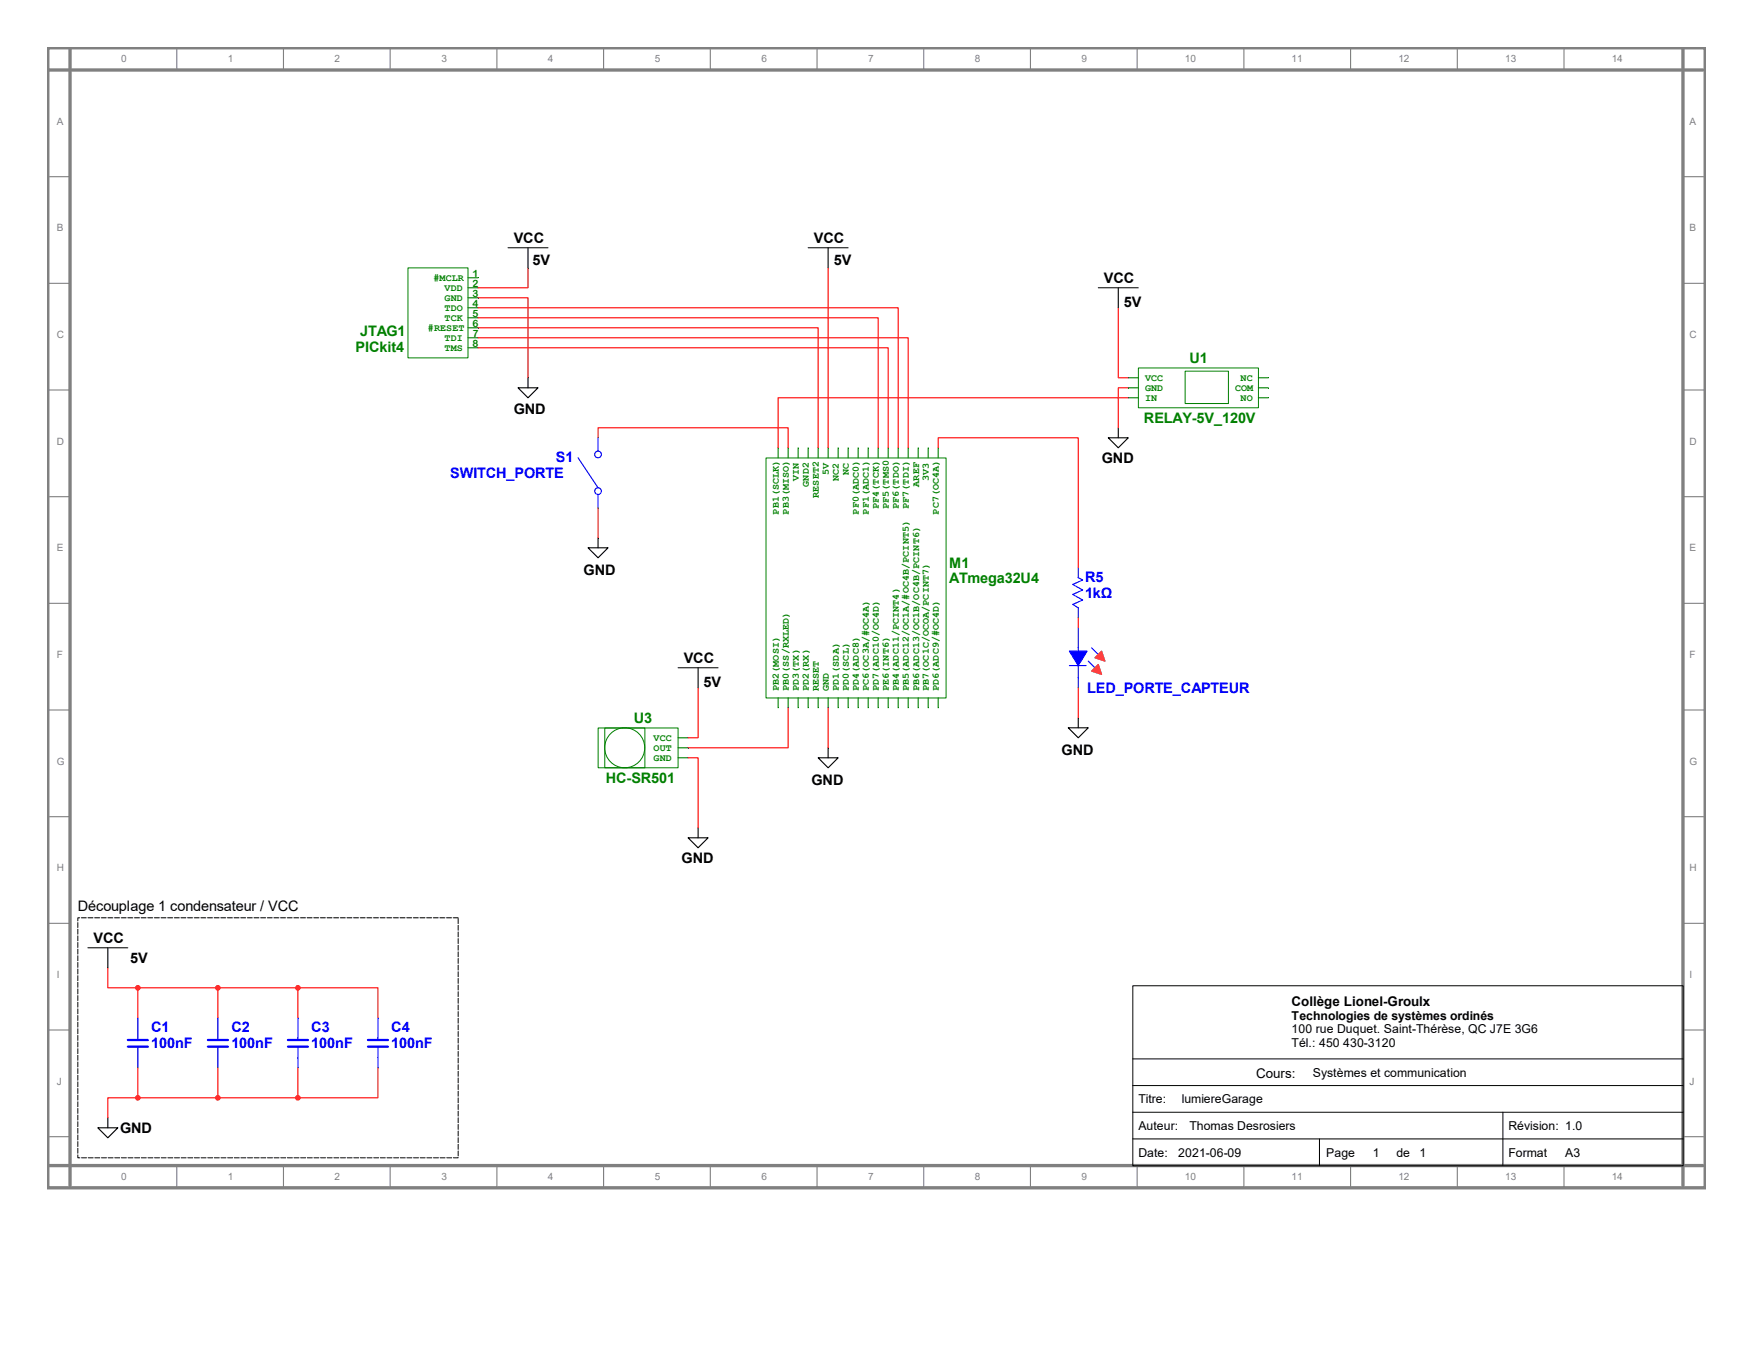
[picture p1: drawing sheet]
<svg xmlns="http://www.w3.org/2000/svg" width="279mm" height="216mm" viewBox="0 0 279 216" stroke-linecap="round" stroke-linejoin="round" font-family="sans-serif">
<path d="M7.6 7.6h264.2v181.8h-264.2zM7.6 11.2h263.8M11.2 7.6v181.4M268.2 7.6v181.4M7.6 185.9h263.8" fill="none" stroke="#808080" stroke-width=".53"/>
<g fill="none" stroke="#808080" stroke-width=".18">
<path d="M28.2 7.6v3.6M45.2 7.6v3.6M62.2 7.6v3.6M79.2 7.6v3.6M96.2 7.6v3.6M113.2 7.6v3.6M130.2 7.6v3.6M147.2 7.6v3.6M164.2 7.6v3.6M181.2 7.6v3.6M198.3 7.6v3.6M215.3 7.6v3.6"/>
<path d="M232.3 7.6v3.6M249.3 7.6v3.6M7.6 28.2h3.6M268.2 28.2h3.6M7.6 45.2h3.6M268.2 45.2h3.6M7.6 62.2h3.6M7.6 79.2h3.6M268.2 62.2h3.6M268.2 79.2h3.6M7.6 96.2h3.6M268.2 96.2h3.6"/>
<path d="M7.6 113.2h3.6M268.2 113.2h3.6M7.6 130.2h3.6M268.2 130.2h3.6M7.6 147.2h3.6M268.2 147.2h3.6M7.6 164.2h3.6M268.2 164.2h3.6M7.6 181.3h3.6M28.2 185.9v3.5M45.2 185.9v3.5M62.2 185.9v3.5"/>
<path d="M79.2 185.9v3.5M96.2 185.9v3.5M113.2 185.9v3.5M130.2 185.9v3.5M147.2 185.9v3.5M164.2 185.9v3.5M181.2 185.9v3.5M198.3 185.9v3.5M215.3 185.9v3.5M232.3 185.9v3.5M249.3 185.9v3.5M268.2 181.3h3.6"/>
</g>
<path d="M122.1 73h28.7v38.3h-28.7z" fill="none" stroke="#008000" stroke-width=".16"/>
<path d="M124 111.3v1.6" fill="none" stroke="#008000" stroke-width=".18"/>
<path d="M125.6 111.3v1.6" fill="none" stroke="#008000" stroke-width=".18"/>
<path d="M127.2 111.3v1.6" fill="none" stroke="#008000" stroke-width=".18"/>
<path d="M128.8 111.3v1.6" fill="none" stroke="#008000" stroke-width=".18"/>
<path d="M130.4 111.3v1.6" fill="none" stroke="#008000" stroke-width=".18"/>
<path d="M132 111.3v1.6" fill="none" stroke="#008000" stroke-width=".18"/>
<path d="M133.6 111.3v1.6" fill="none" stroke="#008000" stroke-width=".18"/>
<path d="M135.2 111.3v1.6" fill="none" stroke="#008000" stroke-width=".18"/>
<path d="M136.8 111.3v1.6" fill="none" stroke="#008000" stroke-width=".18"/>
<path d="M138.4 111.3v1.6" fill="none" stroke="#008000" stroke-width=".18"/>
<path d="M140 111.3v1.6" fill="none" stroke="#008000" stroke-width=".18"/>
<path d="M141.6 111.3v1.6" fill="none" stroke="#008000" stroke-width=".18"/>
<path d="M143.2 111.3v1.6" fill="none" stroke="#008000" stroke-width=".18"/>
<path d="M144.7 111.3v1.6" fill="none" stroke="#008000" stroke-width=".18"/>
<path d="M146.3 111.3v1.6" fill="none" stroke="#008000" stroke-width=".18"/>
<path d="M147.9 111.3v1.6" fill="none" stroke="#008000" stroke-width=".18"/>
<path d="M149.5 111.3v1.6" fill="none" stroke="#008000" stroke-width=".18"/>
<path d="M149.5 71.4v1.6" fill="none" stroke="#008000" stroke-width=".18"/>
<path d="M147.9 71.4v1.6" fill="none" stroke="#008000" stroke-width=".18"/>
<path d="M146.3 71.4v1.6" fill="none" stroke="#008000" stroke-width=".18"/>
<path d="M144.7 71.4v1.6" fill="none" stroke="#008000" stroke-width=".18"/>
<path d="M143.2 71.4v1.6" fill="none" stroke="#008000" stroke-width=".18"/>
<path d="M141.6 71.4v1.6" fill="none" stroke="#008000" stroke-width=".18"/>
<path d="M140 71.4v1.6" fill="none" stroke="#008000" stroke-width=".18"/>
<path d="M138.4 71.4v1.6" fill="none" stroke="#008000" stroke-width=".18"/>
<path d="M136.8 71.4v1.6" fill="none" stroke="#008000" stroke-width=".18"/>
<path d="M135.2 71.4v1.6" fill="none" stroke="#008000" stroke-width=".18"/>
<path d="M133.6 71.4v1.6" fill="none" stroke="#008000" stroke-width=".18"/>
<path d="M132 71.4v1.6" fill="none" stroke="#008000" stroke-width=".18"/>
<path d="M130.4 71.4v1.6" fill="none" stroke="#008000" stroke-width=".18"/>
<path d="M128.8 71.4v1.6" fill="none" stroke="#008000" stroke-width=".18"/>
<path d="M127.2 71.4v1.6" fill="none" stroke="#008000" stroke-width=".18"/>
<path d="M125.6 71.4v1.6" fill="none" stroke="#008000" stroke-width=".18"/>
<path d="M124 71.4v1.6" fill="none" stroke="#008000" stroke-width=".18"/>
<path d="M65 42.7h9.6v14.4h-9.6z" fill="none" stroke="#008000" stroke-width=".16"/>
<path d="M74.6 44.3h1.6" fill="none" stroke="#008000" stroke-width=".18"/>
<path d="M74.6 45.9h1.6" fill="none" stroke="#008000" stroke-width=".18"/>
<path d="M74.6 47.5h1.6" fill="none" stroke="#008000" stroke-width=".18"/>
<path d="M74.6 49.1h1.6" fill="none" stroke="#008000" stroke-width=".18"/>
<path d="M74.6 50.7h1.6" fill="none" stroke="#008000" stroke-width=".18"/>
<path d="M74.6 52.3h1.6" fill="none" stroke="#008000" stroke-width=".18"/>
<path d="M74.6 53.9h1.6" fill="none" stroke="#008000" stroke-width=".18"/>
<path d="M74.6 55.5h1.6" fill="none" stroke="#008000" stroke-width=".18"/>
<path d="M84.2 39.5v3.2M132 39.5v3.2M82.6 61.8h3.2l-1.6 1.6zM84.2 60.2v1.6M132 119.2v1.6M130.4 120.8h3.2l-1.6 1.6z" fill="none" stroke="#000" stroke-width=".18"/>
<path d="M81 39.5h6.3M128.8 39.5h6.4M180.6 157.2h87.7v28.7h-87.7zM180.5 168.8h87.7M180.5 173.1h87.7M180.5 177.4h87.7M239.5 177.4v8.5M180.5 181.6h87.7M210.3 181.6v4.3" fill="none" stroke="#000" stroke-width=".16"/>
<path d="M76.2 55.5h65.4v15.9M76.2 53.9h68.5v17.5M76.2 50.7h63.8v20.7M76.2 49.1h67v22.3M76.2 52.3h54.2v19.1M76.2 47.5h8v12.7M132 112.9v6.3" fill="none" stroke="#f00" stroke-width=".18"/>
<path d="M171.9 92.1l.7 .4-1.6 .7 1.6 .9-1.6 .7 1.6 .9-1.6 .7 .9 .5" fill="none" stroke="#00f" stroke-width=".18"/>
<path d="M171.9 96.9v1.6" fill="none" stroke="#00f" stroke-width=".18"/>
<path d="M171.9 90.5v1.6M170.4 106.1h2.7M171.9 103.3v4.8M173.5 105.4l1 1.1M174 107l1-1.1 .6 1.6zM174 103.3l1 1.1M175.6 103.8l.5 1.6-1.6-.5z" fill="none" stroke="#00f" stroke-width=".18"/>
<path d="M170.4 103.8h2.9l-1.4 2.3z" fill="#00f" stroke="#00f" stroke-width=".18"/>
<g fill="#ff8000" stroke="#ff8000" stroke-width=".18">
<path d="M175.6 103.8l.5 1.6-1.6-.5z"/>
<path d="M174 107l1-1.1 .6 1.6z"/>
</g>
<path d="M171.9 100.1v3.2" fill="none" stroke="#00f" stroke-width=".18"/>
<path d="M171.9 108.1v1.6M22 165.5v.3M22 166.9v1.8" fill="none" stroke="#00f" stroke-width=".18"/>
<path d="M170.3 116h3.2l-1.6 1.6zM171.9 114.5v1.5M17.2 151.1v3.2M15.6 179.8h3.2l-1.6 1.6zM17.2 178.2v1.6" fill="none" stroke="#000" stroke-width=".18"/>
<path d="M171.9 98.5v1.6M171.9 109.7v4.8" fill="none" stroke="#f00" stroke-width=".18"/>
<path d="M14 151.1h6.4" fill="none" stroke="#000" stroke-width=".16"/>
<path d="M20.4 165.8h3.2M20.4 166.9h3.2" fill="none" stroke="#00f" stroke-width=".35"/>
<path d="M22 168.7v1.6" fill="none" stroke="#00f" stroke-width=".18"/>
<path d="M22 162.3v3.2M34.7 165.5v.3M34.7 166.9v1.8" fill="none" stroke="#00f" stroke-width=".18"/>
<path d="M33.1 165.8h3.2M33.1 166.9h3.2" fill="none" stroke="#00f" stroke-width=".35"/>
<path d="M34.7 168.7v1.6" fill="none" stroke="#00f" stroke-width=".18"/>
<path d="M34.7 162.3v3.2M47.5 165.5v.3M47.5 166.9v1.8" fill="none" stroke="#00f" stroke-width=".18"/>
<path d="M45.9 165.8h3.2M45.9 166.9h3.2" fill="none" stroke="#00f" stroke-width=".35"/>
<path d="M47.5 168.7v1.6" fill="none" stroke="#00f" stroke-width=".18"/>
<path d="M47.5 162.3v3.2M60.2 165.5v.3M60.2 166.9v1.8" fill="none" stroke="#00f" stroke-width=".18"/>
<path d="M58.6 165.8h3.2M58.6 166.9h3.2" fill="none" stroke="#00f" stroke-width=".35"/>
<path d="M60.2 168.7v1.6" fill="none" stroke="#00f" stroke-width=".18"/>
<path d="M60.2 162.3v3.2" fill="none" stroke="#00f" stroke-width=".18"/>
<g fill="#f00" stroke="#f00" stroke-width=".18">
<circle cx="47.5" cy="157.5" r=".35"/>
<circle cx="34.7" cy="157.5" r=".35"/>
<circle cx="22" cy="157.5" r=".35"/>
<circle cx="47.5" cy="175" r=".35"/>
<circle cx="34.7" cy="175" r=".35"/>
<circle cx="22" cy="175" r=".35"/>
</g>
<path d="M12.4 146.3h60.6v38.3h-60.6z" fill="none" stroke="#fff" stroke-width=".16" stroke-dasharray=".8 .3" stroke-dashoffset=".8"/>
<path d="M12.4 146.3h60.6v38.3h-60.6z" fill="none" stroke="#000" stroke-width=".16" stroke-dasharray=".8 .3"/>
<path d="M84.2 42.7v3.2h-8M132 42.7v28.7M17.2 154.3v3.2h4.8M22 157.5h25.5v4.8M22 157.5v4.8M34.7 157.5v4.8M22 175h-4.8v3.2M22 170.3v4.7M34.7 170.3v4.7M47.5 170.3v4.7h-25.5" fill="none" stroke="#f00" stroke-width=".18"/>
<path d="M181.4 58.7h19.2v6.3h-19.2zM188.9 59.2h6.9v5.1h-6.9z" fill="none" stroke="#008000" stroke-width=".16"/>
<path d="M179.8 60.2h1.6" fill="none" stroke="#008000" stroke-width=".18"/>
<path d="M179.8 61.8h1.6" fill="none" stroke="#008000" stroke-width=".18"/>
<path d="M179.8 63.4h1.6" fill="none" stroke="#008000" stroke-width=".18"/>
<path d="M200.6 63.4h1.6" fill="none" stroke="#008000" stroke-width=".18"/>
<path d="M200.6 61.8h1.6" fill="none" stroke="#008000" stroke-width=".18"/>
<path d="M200.6 60.2h1.6" fill="none" stroke="#008000" stroke-width=".18"/>
<path d="M179.8 63.4h-55.8v8" fill="none" stroke="#f00" stroke-width=".18"/>
<path d="M178.2 45.9v3.2M176.6 69.8h3.2l-1.6 1.6zM178.2 68.2v1.6" fill="none" stroke="#000" stroke-width=".18"/>
<path d="M175 45.9h6.4" fill="none" stroke="#000" stroke-width=".16"/>
<path d="M92.1 73l3.2 4.8" fill="none" stroke="#00f" stroke-width=".18"/>
<g fill="none" stroke="#00f" stroke-width=".18">
<path d="M95.3 69.8v2.1"/>
<circle cx="95.3" cy="72.5" r=".53"/>
</g>
<g fill="none" stroke="#00f" stroke-width=".18">
<path d="M95.3 78.8v2.2"/>
<circle cx="95.3" cy="78.3" r=".53"/>
</g>
<path d="M178.2 49.1v11.1h1.6M179.8 61.8h-1.6v6.4" fill="none" stroke="#f00" stroke-width=".18"/>
<g fill="none" stroke="#008000" stroke-width=".16">
<path d="M95.3 116.1h12.8v6.3h-12.8zM96.4 116.1h6.4v6.3h-6.4z"/>
<circle cx="99.6" cy="119.2" r="3.2"/>
</g>
<path d="M108.1 117.6h1.6" fill="none" stroke="#008000" stroke-width=".18"/>
<path d="M108.1 119.2h1.6" fill="none" stroke="#008000" stroke-width=".18"/>
<path d="M108.1 120.8h1.6" fill="none" stroke="#008000" stroke-width=".18"/>
<path d="M93.7 87.3h3.2l-1.6 1.6zM95.3 85.8v1.5M111.3 106.5v3.2M109.7 133.6h3.2l-1.6 1.6zM111.3 132v1.6" fill="none" stroke="#000" stroke-width=".18"/>
<path d="M108.1 106.5h6.4" fill="none" stroke="#000" stroke-width=".16"/>
<path d="M95.3 69.8v-1.6h30.3v3.2M149.5 71.4v-1.6h22.4v20.7M95.3 81v4.8M111.3 109.7v7.9h-1.6M125.6 112.9v6.3h-15.9M109.7 120.8h1.6v11.2M47.5 157.5h12.7v4.8M60.2 170.3v4.7h-12.7" fill="none" stroke="#f00" stroke-width=".18"/>
<g font-size="2.3">
<text x="81.9" y="38.8">VCC</text>
<text x="129.7" y="38.8">VCC</text>
<text x="84.9" y="42.3">5V</text>
<text x="132.9" y="42.3">5V</text>
<text x="175.9" y="45.2">VCC</text>
<text x="179.1" y="48.9">5V</text>
<text x="81.9" y="66.1">GND</text>
<text x="175.6" y="73.9">GND</text>
<text x="93" y="91.6">GND</text>
<text x="109" y="105.7">VCC</text>
<text x="112.1" y="109.5">5V</text>
<text x="129.3" y="125.1">GND</text>
<text x="169.2" y="120.3">GND</text>
<text x="108.6" y="137.7">GND</text>
<text x="12.4" y="145.2">Découplage 1 condensateur / VCC</text>
<text x="14.9" y="150.4">VCC</text>
<text x="20.7" y="153.6">5V</text>
<text x="19.1" y="180.7">GND</text>
</g>
<g font-size="2.3" fill="#008000">
<text x="57.4" y="53.5">JTAG1</text>
<text x="56.7" y="56.2">PICkit4</text>
<text x="189.6" y="57.9">U1</text>
<text x="182.3" y="67.5">RELAY-5V_120V</text>
<text x="151.3" y="90.5">M1</text>
<text x="151.3" y="93">ATmega32U4</text>
<text x="101" y="115.3">U3</text>
<text x="96.6" y="124.9">HC-SR501</text>
</g>
<g font-size="2.3" fill="#00f">
<text x="71.8" y="76.2">SWITCH_PORTE</text>
<text x="88.6" y="73.7">S1</text>
<text x="172.9" y="92.8">R5</text>
<text x="172.9" y="95.3">1kΩ</text>
<text x="173.3" y="110.5">LED_PORTE_CAPTEUR</text>
<text x="24.1" y="164.6">C1</text>
<text x="24.1" y="167">100nF</text>
<text x="36.9" y="164.6">C2</text>
<text x="36.9" y="167">100nF</text>
<text x="49.6" y="164.6">C3</text>
<text x="49.6" y="167">100nF</text>
<text x="62.4" y="164.6">C4</text>
<text x="62.4" y="167">100nF</text>
</g>
<g font-size="2.1">
<text x="205.9" y="160.4">Collège Lionel-Groulx</text>
<text x="200.2" y="171.9">Cours:</text>
</g>
<g font-size="2">
<text x="205.9" y="162.7">Technologies de systèmes ordinés</text>
<text x="205.9" y="164.8">100 rue Duquet. Saint-Thérèse, QC J7E 3G6</text>
<text x="205.9" y="166.9">Tél.: 450 430-3120</text>
<text x="209.3" y="171.7">Systèmes et communication</text>
<text x="181.4" y="175.9">Titre:</text>
<text x="188.3" y="175.9">lumiereGarage</text>
<text x="181.4" y="180.2">Auteur:</text>
<text x="181.4" y="184.4">Date:</text>
<text x="187.8" y="184.4">2021-06-09</text>
<text x="189.6" y="180.2">Thomas Desrosiers</text>
<text x="211.4" y="184.4">Page</text>
<text x="218.8" y="184.4">1</text>
<text x="222.6" y="184.4">de</text>
<text x="226.2" y="184.4">1</text>
<text x="240.4" y="180.2">Révision: 1.0</text>
<text x="240.4" y="184.4">Format</text>
<text x="249.5" y="184.4">A3</text>
</g>
<g font-size="1.6" fill="#808080">
<text x="19.3" y="9.9">0</text>
<text x="36.3" y="9.9">1</text>
<text x="53.3" y="9.9">2</text>
<text x="70.4" y="9.9">3</text>
<text x="87.3" y="9.9">4</text>
<text x="104.4" y="9.9">5</text>
<text x="121.4" y="9.9">6</text>
<text x="138.4" y="9.9">7</text>
<text x="155.4" y="9.9">8</text>
<text x="172.4" y="9.9">9</text>
<text x="188.8" y="9.9">10</text>
<text x="205.9" y="9.9">11</text>
<text x="222.9" y="9.9">12</text>
<text x="239.9" y="9.9">13</text>
<text x="256.9" y="9.9">14</text>
<text x="9.1" y="19.9">A</text>
<text x="269.3" y="19.9">A</text>
<text x="9.1" y="36.9">B</text>
<text x="269.3" y="36.9">B</text>
<text x="9.1" y="53.9">C</text>
<text x="269.3" y="53.9">C</text>
<text x="9.1" y="70.9">D</text>
<text x="269.3" y="70.9">D</text>
<text x="9.1" y="87.9">E</text>
<text x="269.3" y="87.9">E</text>
<text x="9.1" y="104.9">F</text>
<text x="269.3" y="104.9">F</text>
<text x="9.1" y="121.9">G</text>
<text x="269.3" y="121.9">G</text>
<text x="9.1" y="138.9">H</text>
<text x="269.3" y="138.9">H</text>
<text x="9.1" y="156">I</text>
<text x="269.3" y="156">I</text>
<text x="9.1" y="172.9">J</text>
<text x="269.3" y="172.9">J</text>
<text x="19.3" y="188.2">0</text>
<text x="36.3" y="188.2">1</text>
<text x="53.3" y="188.2">2</text>
<text x="70.4" y="188.2">3</text>
<text x="87.3" y="188.2">4</text>
<text x="104.4" y="188.2">5</text>
<text x="121.4" y="188.2">6</text>
<text x="138.4" y="188.2">7</text>
<text x="155.4" y="188.2">8</text>
<text x="172.4" y="188.2">9</text>
<text x="188.8" y="188.2">10</text>
<text x="205.9" y="188.2">11</text>
<text x="222.9" y="188.2">12</text>
<text x="239.9" y="188.2">13</text>
<text x="256.9" y="188.2">14</text>
</g>
<g font-size="1.6" fill="#008000">
<text x="69.1" y="44.7">#MCLR</text>
<text x="70.9" y="46.4">VDD</text>
<text x="70.9" y="48">GND</text>
<text x="75.3" y="44.2">1</text>
<text x="75.3" y="45.8">2</text>
<text x="75.3" y="47.4">3</text>
<text x="68.2" y="52.7">#RESET</text>
<text x="70.9" y="49.5">TDO</text>
<text x="70.9" y="51.1">TCK</text>
<text x="75.3" y="49">4</text>
<text x="75.3" y="50.6">5</text>
<text x="75.3" y="52.2">6</text>
<text x="75.3" y="53.8">7</text>
<text x="70.9" y="54.3">TDI</text>
<text x="70.9" y="55.9">TMS</text>
<text x="75.3" y="55.4">8</text>
<text x="182.5" y="60.7">VCC</text>
<text x="182.5" y="62.3">GND</text>
<text x="182.5" y="63.9">IN</text>
<text x="196.8" y="62.3">COM</text>
<text x="197.7" y="63.9">NO</text>
<text x="197.7" y="60.7">NC</text>
<text x="127.3" y="76.7" transform="rotate(-90 127.3 76.7)">VIN</text>
<text x="128.9" y="77.6" transform="rotate(-90 128.9 77.6)">GND2</text>
<text x="132.1" y="75.8" transform="rotate(-90 132.1 75.8)">5V</text>
<text x="133.7" y="76.7" transform="rotate(-90 133.7 76.7)">NC2</text>
<text x="135.3" y="75.8" transform="rotate(-90 135.3 75.8)">NC</text>
<text x="146.5" y="77.6" transform="rotate(-90 146.5 77.6)">AREF</text>
<text x="148" y="76.7" transform="rotate(-90 148 76.7)">3V3</text>
<text x="124.1" y="82" transform="rotate(-90 124.1 82)">PB1(SCLK)</text>
<text x="125.7" y="82" transform="rotate(-90 125.7 82)">PB3(MISO)</text>
<text x="130.5" y="79.4" transform="rotate(-90 130.5 79.4)">RESET2</text>
<text x="136.9" y="82" transform="rotate(-90 136.9 82)">PF0(ADC0)</text>
<text x="138.5" y="82" transform="rotate(-90 138.5 82)">PF1(ADC1)</text>
<text x="140.1" y="81.2" transform="rotate(-90 140.1 81.2)">PF4(TCK)</text>
<text x="141.7" y="81.2" transform="rotate(-90 141.7 81.2)">PF5(TMS0</text>
<text x="143.3" y="81.2" transform="rotate(-90 143.3 81.2)">PF6(TDO)</text>
<text x="144.9" y="81.2" transform="rotate(-90 144.9 81.2)">PF7(TDI)</text>
<text x="149.6" y="82" transform="rotate(-90 149.6 82)">PC7(OC4A)</text>
<text x="124.1" y="110.2" transform="rotate(-90 124.1 110.2)">PB2(MOSI)</text>
<text x="125.7" y="110.2" transform="rotate(-90 125.7 110.2)">PB0(SS/RXLED)</text>
<text x="127.3" y="110.2" transform="rotate(-90 127.3 110.2)">PD3(TX)</text>
<text x="128.9" y="110.2" transform="rotate(-90 128.9 110.2)">PD2(RX)</text>
<text x="130.5" y="110.2" transform="rotate(-90 130.5 110.2)">RESET</text>
<text x="132.1" y="110.2" transform="rotate(-90 132.1 110.2)">GND</text>
<text x="133.7" y="110.2" transform="rotate(-90 133.7 110.2)">PD1(SDA)</text>
<text x="135.3" y="110.2" transform="rotate(-90 135.3 110.2)">PD0(SCL)</text>
<text x="136.9" y="110.2" transform="rotate(-90 136.9 110.2)">PD4(ADC8)</text>
<text x="138.5" y="110.2" transform="rotate(-90 138.5 110.2)">PC6(OC3A/#OC4A)</text>
<text x="140.1" y="110.2" transform="rotate(-90 140.1 110.2)">PD7(ADC10/OC4D)</text>
<text x="141.7" y="110.2" transform="rotate(-90 141.7 110.2)">PE6(INT6)</text>
<text x="143.3" y="110.2" transform="rotate(-90 143.3 110.2)">PB4(ADC11/PCINT4)</text>
<text x="144.9" y="110.2" transform="rotate(-90 144.9 110.2)">PB5(ADC12/OC1A/#OC4B/PCINT5)</text>
<text x="146.5" y="110.2" transform="rotate(-90 146.5 110.2)">PB6(ADC13/OC1B/OC4B/PCINT6)</text>
<text x="148" y="110.2" transform="rotate(-90 148 110.2)">PB7(OC1C/OCOA/PCINT7)</text>
<text x="149.6" y="110.2" transform="rotate(-90 149.6 110.2)">PD6(ADC9/#OC4D)</text>
<text x="104.2" y="118.1">VCC</text>
<text x="104.2" y="119.7">OUT</text>
<text x="104.2" y="121.3">GND</text>
</g>
</svg>
